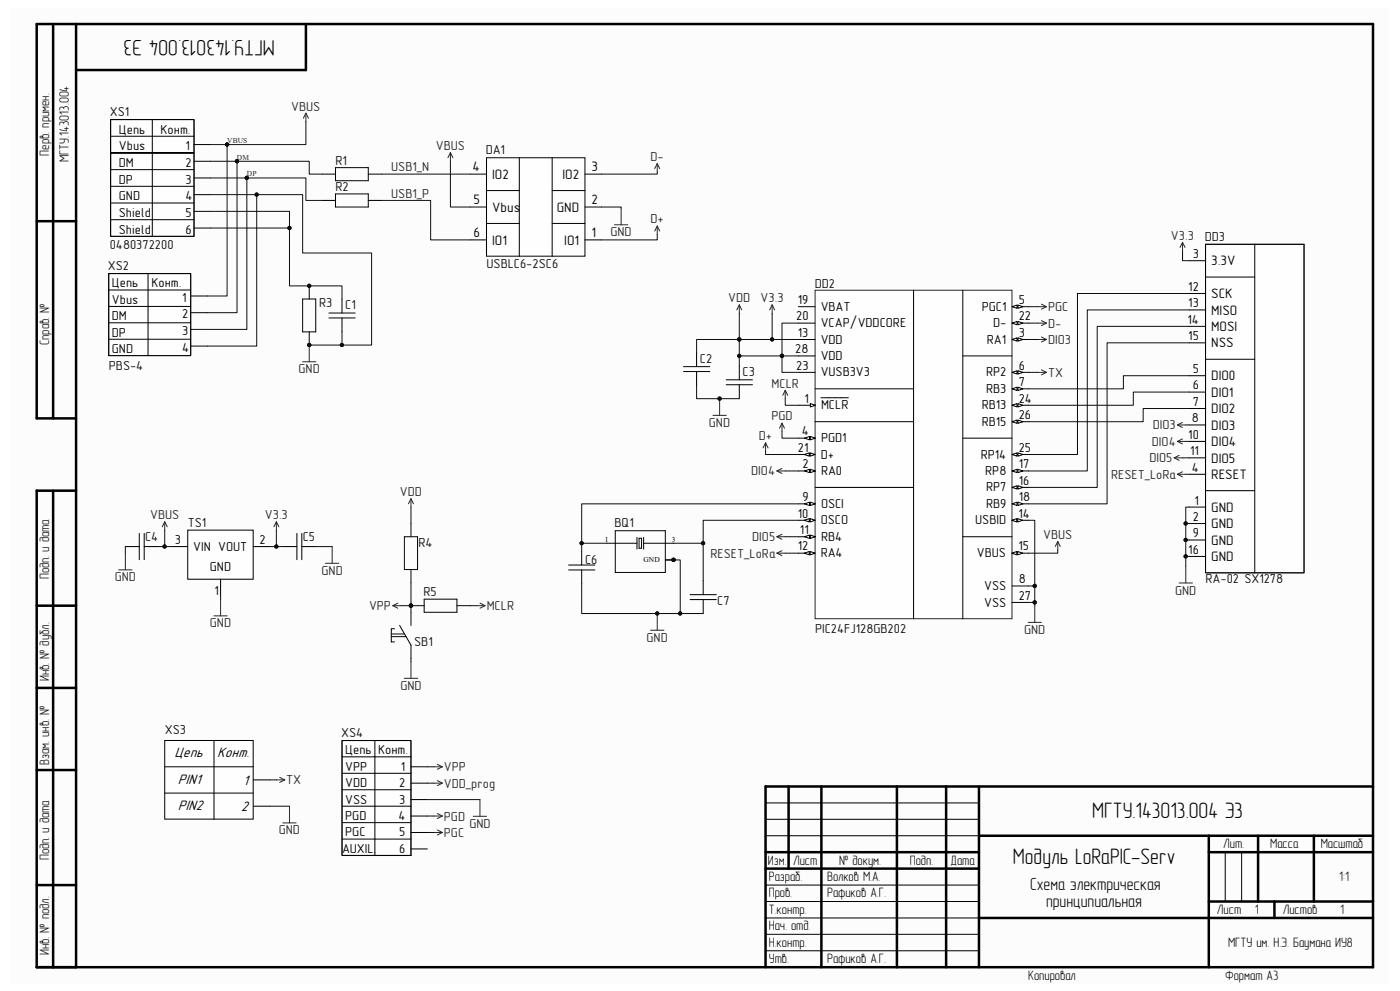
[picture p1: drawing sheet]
<svg xmlns="http://www.w3.org/2000/svg" width="420mm" height="297mm" viewBox="0 0 420 297" stroke-linecap="round" stroke-linejoin="round" font-family="sans-serif">
<path d="M3.1 2.3h413.7v292.5h-413.7z" fill="#fcfcfc"/>
<g fill="none" stroke="#000" stroke-width=".75">
<path d="M15.9 7.2v118.2M22.8 7.2v282.7M91.8 7.2v13.8h-69M11 66.3h11.8M22.8 125.4h-11.8v-118.2h400.9v282.7h-400.9v-142.8h11.8M15.9 147.1v142.8M11 181.5h11.8M11 206.2h11.8M11 230.8h11.8M236.6 235.7v24.6M246.4 235.7v54.2M269.1 235.7v54.2"/>
<path d="M283.8 235.7v54.2M293.7 235.7v54.2M411.9 235.7h-182.2v54.2M229.7 255.4h64M293.7 250.5h118.2M362.6 255.4h49.3M362.6 250.5v39.4M377.4 250.5v19.7M394.2 250.5v19.7M11 265.3h11.8M229.7 260.3h64M293.7 275.1h118.2"/>
<path d="M362.6 270.2h49.3M382.3 270.2v4.9"/>
</g>
<path d="M229.7 250.5h64M229.7 245.5h64M229.7 240.6h64M367.6 255.4v14.8M372.5 255.4v14.8M229.7 275.1h64M229.7 270.2h64M229.7 265.3h64M229.7 285h64M229.7 280h64" fill="none" stroke="#000" stroke-width=".3"/>
<path d="M361.7 73.3h29.5v98.4h-29.5z" fill="#fefefe"/>
<path d="M361.7 73.2h29.5v98.5h-29.5zM353.7 174.7h4M355.7 169.7v5" fill="none" stroke="#262626" stroke-width=".3"/>
<g fill="none" stroke="#000" stroke-width=".3">
<path d="M356.7 78.1h5M361.7 73.2h29.5v98.5h-29.5zM376.4 73.2v98.5M356.7 88h5M356.7 92.9h5M356.7 97.8h5M361.7 83h14.7M356.7 102.7h5M356.7 112.6h5M356.7 117.5h5M361.7 107.7h14.7M356.7 122.4h5"/>
<path d="M356.7 127.4h5M356.7 132.3h5M356.7 137.2h5M356.7 142.2h5M356.7 152h5M356.7 156.9h5M361.7 147.1h14.7M356.7 161.8h5M356.7 166.8h5"/>
</g>
<path d="M146 47.3h29.5v29.5h-29.5z" fill-rule="evenodd" fill="#fefefe" stroke="#000" stroke-width=".3"/>
<g fill="none" stroke="#000" stroke-width=".3">
<path d="M96.7 52.2h4M100.7 58.1h9.8v3.9h-9.8zM100.7 50.2h9.8v4h-9.8zM110.5 52.2h3.9M141 52.2h5M146 57.1h9.8M155.8 47.3v29.5M165.6 47.3v29.5M165.6 57.1h9.9M175.5 52.2h4.9M96.7 60.1h4M110.5 60.1h3.9"/>
<path d="M141 71.9h5M141 62h5M146 67h9.8M165.6 67h9.9M175.5 71.9h4.9M175.5 62h4.9M98.7 95.3h7.9M98.7 93.8h7.9M102.6 89.6v4.2M102.6 95.3v4.2"/>
</g>
<path d="M91.8 33.9l-.8 1.5M91.8 33.9l.7 1.5M91.8 33.9v2.5M135.1 45.8l-.7 1.5M135.1 45.8l.8 1.5M135.1 45.8v2.5M90.8 108.4h4M92.8 103.4v5" fill="none" stroke="#262626" stroke-width=".3"/>
<path d="M33.2 35.9h25v34.9h-25z" fill="#fefefe"/>
<g fill="none" stroke="#262626" stroke-width=".3">
<path d="M33.2 35.9h25v34.9h-25zM197.2 49v2.5M197.2 49l-.8 1.5M197.2 49l.7 1.5M184.3 67.4h4M186.3 62.4v5M197.2 67.7l-.8 1.5M197.2 67.7l.7 1.5M197.2 67.7v2.5M354.8 72.7l-.8 1.5M354.8 72.7l.7 1.5M354.8 72.7v2.5"/>
<path d="M221.8 91.4l-.8 1.5M221.8 91.4l.7 1.5M221.8 91.4v2.5M311.4 96.8h2.5M312.4 96.1l1.5 .7M313.9 96.8l-1.5 .8M215.9 119.5v5M235.6 117l-.8 1.5M235.6 117l.7 1.5M235.6 117v2.5M213.9 124.5h4M229.7 132.7l-.8 1.5"/>
<path d="M229.7 132.7l.7 1.5M229.7 132.7v2.5M49.4 156.4l-.7 1.5M49.4 156.4l.8 1.5M49.4 156.4v2.5M82.9 156.4l-.7 1.5M82.9 156.4l.8 1.5M82.9 156.4v2.5M35.6 170.8h4M37.6 165.8v5M66.2 179.6v5M97.6 168.8h4.1"/>
<path d="M99.7 163.8v5M317.3 162.3l-.7 1.5M317.3 162.3l.8 1.5M317.3 162.3v2.5M64.2 184.6h4M143 181.5h2.5M144 180.8l1.5 .7M145.5 181.5l-1.5 .8M195.2 188.9h4M197.2 183.9v5M308.4 186.5h4M310.4 181.5v5"/>
</g>
<g fill="none" stroke="#000" stroke-width=".3">
<path d="M33.2 35.8h25v35.1h-25zM45.7 35.8v35.1M33.2 45.8h25h-25v5h25M33.2 40.8h25M33.2 55.8h25M58.2 43.3h5M58.2 48.3h5M58.2 53.3h5M58.2 58.3h5M33.2 60.8h25M33.2 65.8h25M58.2 63.3h5"/>
<path d="M58.2 68.3h5M41.8 159.9v7.8M43.3 159.9v7.8M89.1 159.9v7.8M90.5 159.9v7.8M123.3 156.9v4M37.6 163.8h4.2M43.3 163.8h4.2M84.9 163.8h4.2M90.5 163.8h4.2M121.3 160.9h4v9.8h-4zM123.3 170.7v3.9"/>
<path d="M127.2 179.6h9.9v3.9h-9.9zM170.6 169.3h7.9M170.6 170.8h7.9M174.5 165.2v4.1M174.5 170.8v4.2M207 178.2h7.9M207 179.7h7.9M210.9 174v4.2M210.9 179.7v4.2M123.3 181.5h3.9M137.1 181.5h3.9"/>
</g>
<g fill="#0e0e0e" stroke="#0e0e0e" stroke-width=".3">
<circle cx="123.3" cy="181.5" r=".48"/>
<circle cx="215.9" cy="119.5" r=".48"/>
<circle cx="197.2" cy="183.9" r=".48"/>
</g>
<path d="M102.7 222h20.6v34.4h-20.6z" fill="#fefefe"/>
<g fill="none" stroke="#262626" stroke-width=".3">
<path d="M311.4 91.9h2.5M312.4 91.2l1.5 .7M313.9 91.9l-1.5 .8M234.6 126.8l-.8 1.5M234.6 126.8l.7 1.5M234.6 126.8v2.5M102.6 222h20.7v34.4h-20.7zM144 239.6v5M130.2 244.6h2.5M130.2 249.5h2.5M131.2 243.8l1.5 .8M131.2 248.8l1.5 .7"/>
<path d="M132.7 244.6l-1.5 .7M132.7 249.5l-1.5 .8M142 244.6h4"/>
</g>
<g fill="none" stroke="#000" stroke-width=".3">
<path d="M102.6 226.8h20.7M102.6 231.8h20.7M102.6 236.7h20.7M112.5 221.9h10.8v34.5h-10.8zM112.5 221.9h-9.9v34.5h9.9M123.3 234.7h4.9M123.3 229.8h4.9M123.3 239.6h4.9M102.6 241.6h20.7M102.6 246.5h20.7M102.6 251.5h20.7M123.3 244.6h4.9"/>
<path d="M123.3 254.4h4.9M123.3 249.5h4.9"/>
</g>
<path d="M49.4 221.9h26.6v23.6h-26.6z" fill-rule="evenodd" fill="#fefefe" stroke="#000" stroke-width=".3"/>
<path d="M49.4 237.7h26.6M49.4 229.8h26.6M64.2 221.9v23.6M76 233.7h4.9M76 241.6h4.9" fill="none" stroke="#000" stroke-width=".3"/>
<g fill="none" stroke="#262626" stroke-width=".3">
<path d="M311.4 111.6h2.5M311.4 101.7h2.5M312.4 110.9l1.5 .7M312.4 101l1.5 .7M313.9 111.6l-1.5 .8M313.9 101.7l-1.5 .8M352.2 137.2l1.5 .8M352.2 137.2h2.6M353.2 127.4l1.5 .7M353.2 127.4h2.5M353.2 132.3l1.5 .7M353.2 132.3h2.5"/>
<path d="M353.7 136.5l-1.5 .7M354.7 126.6l-1.5 .8M354.7 131.5l-1.5 .8M233.1 141.1l1.5 .8M233.1 141.1h2.5M234.6 140.4l-1.5 .7M353.2 142.2l1.5 .7M353.2 142.2h2.5M354.7 141.4l-1.5 .8M233.1 160.9l1.5 .7M233.1 160.9h2.5M233.1 165.8l1.5 .7"/>
<path d="M233.1 165.8h2.5M234.6 160.1l-1.5 .8M234.6 165l-1.5 .8M82.9 233.7h2.5M83.9 233l1.5 .7M85.4 233.7l-1.5 .8M130.2 229.8h2.5M130.2 234.7h2.5M131.2 229.1l1.5 .7M131.2 234l1.5 .7M132.7 229.8l-1.5 .8M132.7 234.7l-1.5 .8"/>
<path d="M84.8 246.6h4M86.8 241.6v5"/>
</g>
<path d="M244.5 87h59.1v98.4h-59.1z" fill-rule="evenodd" fill="#fefefe" stroke="#262626" stroke-width=".3"/>
<path d="M239.5 96.8h5M239.5 101.7h5M239.5 106.7h5M239.5 111.6h5M239.6 131.3h5" fill="none" stroke="#000" stroke-width=".3"/>
<path d="M243.1 130.8l1.5 .5-1.5 .5z" fill="#fcfcfc"/>
<path d="M243.1 130.8l1.5 .5-1.5 .5z" fill="none" stroke="#000" stroke-width=".3"/>
<path d="M241.3 131.3l1.5-.5v1z" fill="#fcfcfc"/>
<path d="M239.5 136.2h5M241.3 131.3l1.5-.5v1z" fill="none" stroke="#000" stroke-width=".3"/>
<path d="M243 135.7l1.5 .5-1.5 .5z" fill="#fcfcfc"/>
<path d="M243 135.7l1.5 .5-1.5 .5z" fill="none" stroke="#000" stroke-width=".3"/>
<path d="M241.3 136.2l1.5-.5v1z" fill="#fcfcfc"/>
<path d="M241.3 136.2l1.5-.5v1zM239.6 141.1h5" fill="none" stroke="#000" stroke-width=".3"/>
<path d="M243.1 140.6l1.5 .5-1.5 .5z" fill="#fcfcfc"/>
<path d="M243.1 140.6l1.5 .5-1.5 .5z" fill="none" stroke="#000" stroke-width=".3"/>
<path d="M241.3 141.1l1.5-.5v1z" fill="#fcfcfc"/>
<path d="M303.6 91.9h5M241.3 141.1l1.5-.5v1z" fill="none" stroke="#000" stroke-width=".3"/>
<path d="M303.6 91.9l1.5-.5v1z" fill="#fcfcfc"/>
<path d="M303.6 91.9l1.5-.5v1z" fill="none" stroke="#000" stroke-width=".3"/>
<path d="M305.4 91.4l1.5 .5-1.5 .5z" fill="#fcfcfc"/>
<path d="M303.6 96.8h5M305.4 91.4l1.5 .5-1.5 .5z" fill="none" stroke="#000" stroke-width=".3"/>
<path d="M303.6 96.8l1.5-.5v1z" fill="#fcfcfc"/>
<path d="M303.6 96.8l1.5-.5v1z" fill="none" stroke="#000" stroke-width=".3"/>
<path d="M305.4 96.3l1.5 .5-1.5 .5z" fill="#fcfcfc"/>
<path d="M305.4 96.3l1.5 .5-1.5 .5zM303.6 101.7h5" fill="none" stroke="#000" stroke-width=".3"/>
<path d="M303.6 101.7l1.5-.5v1z" fill="#fcfcfc"/>
<path d="M303.6 101.7l1.5-.5v1z" fill="none" stroke="#000" stroke-width=".3"/>
<path d="M305.4 101.2l1.5 .5-1.5 .5z" fill="#fcfcfc"/>
<path d="M303.6 111.6h5M305.4 101.2l1.5 .5-1.5 .5z" fill="none" stroke="#000" stroke-width=".3"/>
<path d="M303.6 111.6l1.5-.5v1z" fill="#fcfcfc"/>
<path d="M303.6 111.6l1.5-.5v1z" fill="none" stroke="#000" stroke-width=".3"/>
<path d="M305.4 111.1l1.5 .5-1.5 .5z" fill="#fcfcfc"/>
<path d="M303.6 116.5h5M305.4 111.1l1.5 .5-1.5 .5z" fill="none" stroke="#000" stroke-width=".3"/>
<path d="M303.6 116.5l1.5-.5v1z" fill="#fcfcfc"/>
<path d="M303.6 116.5l1.5-.5v1z" fill="none" stroke="#000" stroke-width=".3"/>
<path d="M305.4 116l1.5 .5-1.5 .5z" fill="#fcfcfc"/>
<path d="M305.4 116l1.5 .5-1.5 .5zM303.6 121.5h5" fill="none" stroke="#000" stroke-width=".3"/>
<path d="M303.6 121.5l1.5-.5v1z" fill="#fcfcfc"/>
<path d="M303.6 121.5l1.5-.5v1z" fill="none" stroke="#000" stroke-width=".3"/>
<path d="M305.4 121l1.5 .5-1.5 .5z" fill="#fcfcfc"/>
<path d="M303.6 126.4h5M305.4 121l1.5 .5-1.5 .5z" fill="none" stroke="#000" stroke-width=".3"/>
<path d="M303.6 126.4l1.5-.5v1z" fill="#fcfcfc"/>
<path d="M303.6 126.4l1.5-.5v1z" fill="none" stroke="#000" stroke-width=".3"/>
<path d="M305.4 125.9l1.5 .5-1.5 .5z" fill="#fcfcfc"/>
<path d="M239.6 121.5h5M305.4 125.9l1.5 .5-1.5 .5z" fill="none" stroke="#000" stroke-width=".3"/>
<path d="M243.1 121l1.5 .5-1.5 .5z" fill="#fcfcfc"/>
<path d="M246.3 119.2h8.2M243.1 121l1.5 .5-1.5 .5zM303.6 136.2h5" fill="none" stroke="#000" stroke-width=".3"/>
<path d="M303.6 136.2l1.5-.5v1z" fill="#fcfcfc"/>
<path d="M303.6 136.2l1.5-.5v1z" fill="none" stroke="#000" stroke-width=".3"/>
<path d="M305.4 135.7l1.5 .5-1.5 .5z" fill="#fcfcfc"/>
<path d="M305.4 135.7l1.5 .5-1.5 .5zM239.6 151h5" fill="none" stroke="#000" stroke-width=".3"/>
<path d="M243.1 150.5l1.5 .5-1.5 .5z" fill="#fcfcfc"/>
<path d="M243.1 150.5l1.5 .5-1.5 .5z" fill="none" stroke="#000" stroke-width=".3"/>
<path d="M241.3 151l1.5-.5v1z" fill="#fcfcfc"/>
<path d="M239.5 155.9h5M241.3 151l1.5-.5v1z" fill="none" stroke="#000" stroke-width=".3"/>
<path d="M243 155.4l1.5 .5-1.5 .5z" fill="#fcfcfc"/>
<path d="M243 155.4l1.5 .5-1.5 .5z" fill="none" stroke="#000" stroke-width=".3"/>
<path d="M241.3 155.9l1.5-.5v1z" fill="#fcfcfc"/>
<path d="M241.3 155.9l1.5-.5v1zM239.6 160.9h5" fill="none" stroke="#000" stroke-width=".3"/>
<path d="M243.1 160.4l1.5 .5-1.5 .5z" fill="#fcfcfc"/>
<path d="M243.1 160.4l1.5 .5-1.5 .5z" fill="none" stroke="#000" stroke-width=".3"/>
<path d="M241.3 160.9l1.5-.5v1z" fill="#fcfcfc"/>
<path d="M239.5 165.8h5M241.3 160.9l1.5-.5v1z" fill="none" stroke="#000" stroke-width=".3"/>
<path d="M243 165.3l1.5 .5-1.5 .5z" fill="#fcfcfc"/>
<path d="M243 165.3l1.5 .5-1.5 .5z" fill="none" stroke="#000" stroke-width=".3"/>
<path d="M241.3 165.8l1.5-.5v1z" fill="#fcfcfc"/>
<path d="M303.6 141.1h5M241.3 165.8l1.5-.5v1z" fill="none" stroke="#000" stroke-width=".3"/>
<path d="M303.6 141.1l1.5-.5v1z" fill="#fcfcfc"/>
<path d="M303.6 141.1l1.5-.5v1z" fill="none" stroke="#000" stroke-width=".3"/>
<path d="M305.4 140.6l1.5 .5-1.5 .5z" fill="#fcfcfc"/>
<path d="M303.6 146.1h5M305.4 140.6l1.5 .5-1.5 .5z" fill="none" stroke="#000" stroke-width=".3"/>
<path d="M303.6 146.1l1.5-.5v1z" fill="#fcfcfc"/>
<path d="M303.6 146.1l1.5-.5v1z" fill="none" stroke="#000" stroke-width=".3"/>
<path d="M305.4 145.6l1.5 .5-1.5 .5z" fill="#fcfcfc"/>
<path d="M303.6 151h5M305.4 145.6l1.5 .5-1.5 .5z" fill="none" stroke="#000" stroke-width=".3"/>
<path d="M303.6 151l1.5-.5v1z" fill="#fcfcfc"/>
<path d="M303.6 151l1.5-.5v1z" fill="none" stroke="#000" stroke-width=".3"/>
<path d="M305.4 150.5l1.5 .5-1.5 .5z" fill="#fcfcfc"/>
<path d="M303.5 155.9h5M305.4 150.5l1.5 .5-1.5 .5z" fill="none" stroke="#000" stroke-width=".3"/>
<path d="M303.5 155.9l1.5-.5v1z" fill="#fcfcfc"/>
<path d="M303.5 155.9l1.5-.5v1z" fill="none" stroke="#000" stroke-width=".3"/>
<path d="M305.3 155.4l1.5 .5-1.5 .5z" fill="#fcfcfc"/>
<path d="M239.5 91.9h5M305.3 155.4l1.5 .5-1.5 .5zM303.5 165.8h5" fill="none" stroke="#000" stroke-width=".3"/>
<path d="M303.5 165.8l1.5-.5v1z" fill="#fcfcfc"/>
<path d="M303.5 165.8l1.5-.5v1z" fill="none" stroke="#000" stroke-width=".3"/>
<path d="M305.3 165.3l1.5 .5-1.5 .5z" fill="#fcfcfc"/>
<g fill="none" stroke="#000" stroke-width=".3">
<path d="M274.1 87v98.5M288.8 87v98.5M205 109.9h7.9M205 111.4h7.9M209 105.7v4.2M209 111.4v4.2M217.9 113.8h7.8M217.9 115.3h7.8M221.8 109.6v4.2M221.8 115.3v4.2M244.5 116.5h29.6M288.8 106.7h14.8"/>
<path d="M244.5 126.4h29.6M288.8 131.3h14.8M244.5 146.1h29.6M288.8 160.9h14.8M303.6 175.6h5M305.3 165.3l1.5 .5-1.5 .5zM303.6 180.6h5"/>
</g>
<path d="M231.6 91.4l-.7 1.5M231.6 91.4l.8 1.5M231.6 91.4v2.5M123.3 149.5l-.8 1.5M123.3 149.5l.7 1.5M123.3 149.5v2.5M117.8 181.5l1.5 .8M117.8 181.5h2.5M119.3 180.8l-1.5 .7M123.3 198.3v5M121.3 203.3h4" fill="none" stroke="#262626" stroke-width=".3"/>
<path d="M56.3 158.9h19.7v14.7h-19.7z" fill-rule="evenodd" fill="#fefefe" stroke="#000" stroke-width=".3"/>
<g fill="none" stroke="#000" stroke-width=".3">
<path d="M90.8 89.6h3.9v9.9h-3.9zM92.8 85.7v3.9M92.8 99.5v3.9M184.6 159.1h15v12.5h-15zM51.4 163.8h4.9M66.2 173.6v5M75.9 163.8h5M182.1 162.8h9M191.1 161.1v3.5M191.7 161.3h.8v3h-.8zM193.1 162.8h9M193.1 161.1v3.5"/>
<path d="M199.6 167.8h2.5M117.4 190.8h4.4M117.4 190h3.9M118.4 188.4h-1v4h1M119.9 187.5l3.4 5.9v3.9M123.3 183.5v4"/>
</g>
<g fill="#0e0e0e" stroke="#0e0e0e" stroke-width=".3">
<circle cx="202.1" cy="167.8" r=".48"/>
<circle cx="92.8" cy="103.4" r=".48"/>
</g>
<path d="M32.7 82h24.5v24.6h-24.5z" fill="#fefefe"/>
<path d="M32.6 82h24.6v24.6h-24.6z" fill="none" stroke="#262626" stroke-width=".3"/>
<path d="M32.6 82h24.6v24.6h-24.6zM32.6 86.9h24.6M32.6 96.7h24.6M32.6 91.8h24.6M44.4 82v24.6M57.2 88.7h5M57.2 93.7h5M57.2 98.7h5M32.6 101.7h24.6M57.2 103.7h5" fill="none" stroke="#000" stroke-width=".3"/>
<g fill="none" stroke="#0e0e0e" stroke-width=".3">
<path d="M91.8 36.4v6.9h-28.6M63.2 53.3h10.9M63.2 58.3h27.6v17.5h20.7v27.6h-8.9M63.2 48.3h29.6v3.9h3.9M68.1 43.3v45.4h-5.9M71.1 48.3v45.4h-8.9M77 58.3v45.4h-14.8M114.4 52.2h26.6M135.1 48.3v13.7h5.9M197.2 51.5v.7h-16.8M63.2 68.3h23.6v17.4h15.8v3.9M63.2 63.3h23.6v5"/>
<path d="M96.7 60.1h-4.9v-6.8h-17.7v45.4h-11.9M114.4 60.1h14.8v11.8h11.8M180.4 62h5.9v.4M197.2 70.2v1.7h-16.8M354.8 75.2v2.9h1.9M102.6 99.5v3.9h-9.8M221.8 93.9v12.8M231.6 93.9v7.8M239.5 96.8h-4.9v14.8h4.9M308.6 96.8h2.8M308.6 91.9h2.8M356.7 88h-33.5v48.2h-14.6"/>
<path d="M356.7 92.9h-30.5v48.2h-17.6M356.7 97.8h-27.5v48.3h-20.6M209 115.6v3.9h12.8M235.6 119.5v2h4M239.5 106.7h-17.7v2.9M239.5 101.7h-30.5v4M308.6 101.7h2.8M308.6 111.6h2.8M356.7 102.7h-24.6v48.3h-23.5M356.7 112.6h-19.7v3.9h-28.4M356.7 117.5h-16.7v4h-31.4M229.7 135.2v1h9.8"/>
<path d="M234.6 129.3v2h5M354.8 137.2h1.9M355.7 127.4h1M355.7 132.3h1M356.7 122.4h-13.8v4h-34.3M49.4 158.9v4.9M82.9 158.9v4.9h-2M123.3 152v4.9M235.6 141.1h4M239.5 155.9h-28.6v18.1M239.6 151h-65.1v11.8M308.5 155.9h1.9v19.7"/>
<path d="M355.7 142.2h1M355.7 156.9v4.9h1M356.7 152h-1v4.9h1M37.6 163.8v2M47.5 163.8h3.9M66.2 178.6v1M82.9 163.8h2M94.7 163.8h5M123.3 174.6v6.9M174.5 175v8.9h36.4M182.1 162.8h-7.6v2.4M202.1 167.8h2v16.1"/>
<path d="M202.1 162.8h8.8M235.6 160.9h4M235.6 165.8h3.9M308.6 175.6h1.8v5M317.3 164.8v1h-8.8M355.7 161.8v5h1M355.7 166.8v2.9M120.3 181.5h3M123.3 197.3v1M123.3 181.5v2M141 181.5h2M308.6 180.6h1.8v.9"/>
<path d="M80.9 233.7h2M128.2 239.6h15.8M128.2 229.8h2M128.2 234.7h2M80.9 241.6h5.9M128.2 244.6h2M128.2 249.5h2"/>
</g>
<g fill="#0e0e0e" stroke="#0e0e0e" stroke-width=".3">
<circle cx="92.8" cy="103.4" r=".48"/>
<circle cx="102.6" cy="103.4" r=".48"/>
<circle cx="77" cy="58.3" r=".48"/>
<circle cx="86.8" cy="68.3" r=".48"/>
<circle cx="92.8" cy="85.7" r=".48"/>
<circle cx="71.1" cy="48.3" r=".48"/>
<circle cx="49.4" cy="163.8" r=".48"/>
<circle cx="221.8" cy="106.7" r=".48"/>
<circle cx="221.8" cy="101.7" r=".48"/>
<circle cx="310.4" cy="175.6" r=".48"/>
<circle cx="310.4" cy="180.5" r=".48"/>
<circle cx="234.6" cy="106.7" r=".48"/>
<circle cx="355.7" cy="166.7" r=".48"/>
<circle cx="355.7" cy="161.8" r=".48"/>
<circle cx="355.7" cy="156.9" r=".48"/>
<circle cx="231.6" cy="101.7" r=".48"/>
<circle cx="123.3" cy="181.5" r=".48"/>
<circle cx="215.9" cy="119.5" r=".48"/>
<circle cx="68.1" cy="43.3" r=".48"/>
<circle cx="82.9" cy="163.8" r=".48"/>
<circle cx="210.9" cy="162.8" r=".48"/>
<circle cx="174.5" cy="162.8" r=".48"/>
<circle cx="197.2" cy="183.9" r=".48"/>
<circle cx="204" cy="183.9" r=".48"/>
<circle cx="202.1" cy="167.8" r=".48"/>
<circle cx="74" cy="53.3" r=".48"/>
</g>
<g font-size="6.7">
<text x="82.4" y="12.1" transform="rotate(-180 82.4 12.1)">МГТУ.143013.004 Э3</text>
<text x="327.7" y="245.2">МГТУ.143013.004 Э3</text>
<text x="303.9" y="258.9">Модуль LoRaPIC-Serv</text>
</g>
<g font-size="5.2">
<text x="309" y="266.9">Схема электрическая</text>
<text x="313.8" y="271.8">принципиальная</text>
</g>
<g font-size="4.3">
<text x="52.4" y="227">Цепь</text>
<text x="65.2" y="227">Конт.</text>
<text x="53.4" y="234.9">PIN1</text>
<text x="72.9" y="235.2">1</text>
<text x="53.4" y="242.7">PIN2</text>
<text x="72.3" y="243">2</text>
</g>
<g font-size="4.1">
<text x="14.7" y="46.6" transform="rotate(-90 14.7 46.6)">Перв. примен.</text>
<text x="20.6" y="48.6" transform="rotate(-90 20.6 48.6)">МГТУ.143013.004</text>
<text x="141.7" y="51.4">4</text>
<text x="147.6" y="53.6">IO2</text>
<text x="168.7" y="53.6">IO2</text>
<text x="177.5" y="51.4">3</text>
<text x="142" y="61.2">5</text>
<text x="147.6" y="63.5">Vbus</text>
<text x="167" y="63.5">GND</text>
<text x="177.5" y="61.2">2</text>
<text x="142" y="71">6</text>
<text x="177.5" y="71">1</text>
<text x="147.6" y="73.3">IO1</text>
<text x="169.3" y="73.3">IO1</text>
<text x="363.3" y="79.5">3.3V</text>
<text x="363.3" y="89.4">SCK</text>
<text x="363.3" y="94.3">MISO</text>
<text x="363.3" y="99.2">MOSI</text>
<text x="14.7" y="103.5" transform="rotate(-90 14.7 103.5)">Справ. №</text>
<text x="363.3" y="104.1">NSS</text>
<text x="363.3" y="114">DIO0</text>
<text x="363.3" y="118.9">DIO1</text>
<text x="363.3" y="123.9">DIO2</text>
<text x="363.3" y="128.8">DIO3</text>
<text x="363.3" y="133.7">DIO4</text>
<text x="363.3" y="138.6">DIO5</text>
<text x="363.3" y="143.6">RESET</text>
<text x="363.3" y="153.4">GND</text>
<text x="363.3" y="158.3">GND</text>
<text x="363.3" y="163.2">GND</text>
<text x="14.7" y="173.6" transform="rotate(-90 14.7 173.6)">Подп. и дата</text>
<text x="363.3" y="168.2">GND</text>
<text x="14.7" y="204.2" transform="rotate(-90 14.7 204.2)">Инв. № дубл.</text>
<text x="14.7" y="229.3" transform="rotate(-90 14.7 229.3)">Взам. инв. №</text>
<text x="14.7" y="257.9" transform="rotate(-90 14.7 257.9)">Подп. и дата</text>
<text x="366.9" y="254.2">Лит.</text>
<text x="381" y="254.2">Масса</text>
<text x="396.2" y="254.2">Масштаб</text>
<text x="230.4" y="259.1">Изм.</text>
<text x="237.9" y="259.1">Лист</text>
<text x="251.8" y="259.1">№ докум.</text>
<text x="273" y="259.1">Подп.</text>
<text x="285.1" y="259.1">Дата</text>
<text x="230.6" y="268.9">Пров.</text>
<text x="230.6" y="264">Разраб.</text>
<text x="248.1" y="268.9">Рафиков А.Г.</text>
<text x="248.1" y="264">Волков М.А.</text>
<text x="401.8" y="264">1:1</text>
<text x="230.6" y="273.9">Т.контр.</text>
<text x="365.1" y="273.9">Лист</text>
<text x="376.4" y="273.9">1</text>
<text x="384.8" y="273.9">Листов</text>
<text x="402.1" y="273.9">1</text>
<text x="230.6" y="278.8">Нач. отд.</text>
<text x="14.7" y="286.3" transform="rotate(-90 14.7 286.3)">Инв. № подл.</text>
<text x="230.6" y="283.7">Н.контр.</text>
<text x="368.4" y="283.7">МГТУ им. Н.Э. Баумана ИУ8</text>
<text x="230.6" y="288.7">Утв.</text>
<text x="248.1" y="288.7">Рафиков А.Г.</text>
<text x="308.4" y="293.6">Копировал</text>
<text x="367.5" y="293.6">Формат А3</text>
</g>
<g font-size="3.9" fill="#0e0e0e">
<text x="32.9" y="34.8">XS1</text>
<text x="145.7" y="46.2">DA1</text>
<text x="100.6" y="49.4">R1</text>
<text x="100.6" y="57.3">R2</text>
<text x="32.9" y="74.5">0480372200</text>
<text x="361.4" y="72.1">DD3</text>
<text x="32.3" y="80.9">XS2</text>
<text x="146" y="80.3">USBLC6-2SC6</text>
<text x="244.4" y="86.2">DD2</text>
<text x="95.7" y="92.1">R3</text>
<text x="103.6" y="92.8">C1</text>
<text x="32.7" y="110.8">PBS-4</text>
<text x="210" y="108.8">C2</text>
<text x="222.8" y="112.8">C3</text>
<text x="56.3" y="158.1">TS1</text>
<text x="184.4" y="158.1">BQ1</text>
<text x="43.5" y="162">C4</text>
<text x="90.8" y="162">C5</text>
<text x="125.5" y="164">R4</text>
<text x="175.5" y="168.9">C6</text>
<text x="127" y="178.5">R5</text>
<text x="361.7" y="174.8">RA-02 SX1278</text>
<text x="215.1" y="181.4">C7</text>
<text x="244.5" y="189.6">PIC24FJ128GB202</text>
<text x="124.3" y="193.5">SB1</text>
<text x="49.4" y="220.1">XS3</text>
<text x="102.4" y="220.9">XS4</text>
</g>
<g font-size="3.9" fill="#262626">
<text x="87.4" y="33.1">VBUS</text>
<text x="130.7" y="45">VBUS</text>
<text x="117.4" y="51.4">USB1_N</text>
<text x="195.2" y="48.2">D-</text>
<text x="117.4" y="59.3">USB1_P</text>
<text x="183.1" y="70.8">GND</text>
<text x="195.2" y="66.9">D+</text>
<text x="351.3" y="71.9">V3.3</text>
<text x="218.5" y="90.6">VDD</text>
<text x="228.2" y="90.6">V3.3</text>
<text x="314.4" y="93.2">PGC</text>
<text x="314.4" y="98.2">D-</text>
<text x="314.4" y="103.1">DIO3</text>
<text x="89.6" y="111.9">GND</text>
<text x="314.4" y="112.9">TX</text>
<text x="231.5" y="116.2">MCLR</text>
<text x="212.7" y="127.9">GND</text>
<text x="227.7" y="132">D+</text>
<text x="231.4" y="126">PGD</text>
<text x="345.8" y="128.7">DIO3</text>
<text x="345.6" y="133.6">DIO4</text>
<text x="225.4" y="142.5">DIO4</text>
<text x="333.3" y="143.5">RESET_LoRa</text>
<text x="344.8" y="138.6">DIO5</text>
<text x="120" y="148.7">VDD</text>
<text x="45" y="155.6">VBUS</text>
<text x="79.5" y="155.6">V3.3</text>
<text x="312.9" y="161.5">VBUS</text>
<text x="213.2" y="167.1">RESET_LoRa</text>
<text x="225.7" y="162.2">DIO5</text>
<text x="96.5" y="172.3">GND</text>
<text x="34.4" y="174.2">GND</text>
<text x="352.6" y="178.2">GND</text>
<text x="110.7" y="182.9">VPP</text>
<text x="146" y="182.9">MCLR</text>
<text x="63" y="188">GND</text>
<text x="307.3" y="190">GND</text>
<text x="194" y="192.4">GND</text>
<text x="120.1" y="206.8">GND</text>
<text x="133.2" y="231.1">VPP</text>
<text x="85.9" y="235.1">TX</text>
<text x="133.2" y="236.1">VDD_prog</text>
<text x="133.2" y="245.9">PGD</text>
<text x="83.7" y="250.1">GND</text>
<text x="133.2" y="250.8">PGC</text>
<text x="140.8" y="248.1">GND</text>
</g>
<g font-size="3.9">
<text x="35.7" y="40">Цепь</text>
<text x="48.2" y="40">Конт.</text>
<text x="35.7" y="45">Vbus</text>
<text x="55.7" y="45">1</text>
<text x="35.7" y="50">DM</text>
<text x="55.7" y="50">2</text>
<text x="35.7" y="55">DP</text>
<text x="55.7" y="55">3</text>
<text x="35.7" y="60">GND</text>
<text x="35.7" y="65.1">Shield</text>
<text x="55.7" y="60">4</text>
<text x="55.7" y="65.1">5</text>
<text x="35.7" y="70.1">Shield</text>
<text x="55.7" y="70.1">6</text>
<text x="357.8" y="77.3">3</text>
<text x="33.6" y="86.1">Цепь</text>
<text x="45.4" y="86.1">Конт.</text>
<text x="356.5" y="87.2">12</text>
<text x="33.6" y="91">Vbus</text>
<text x="33.6" y="96">DM</text>
<text x="54.7" y="90.4">1</text>
<text x="54.7" y="95.4">2</text>
<text x="239.4" y="91.1">19</text>
<text x="246.2" y="93.1">VBAT</text>
<text x="294.5" y="93.1">PGC1</text>
<text x="305.6" y="91.1">5</text>
<text x="356.5" y="92.1">13</text>
<text x="33.6" y="100.9">DP</text>
<text x="54.7" y="100.4">3</text>
<text x="238.8" y="96.1">20</text>
<text x="239.4" y="101">13</text>
<text x="246.2" y="98">VCAP/VDDCORE</text>
<text x="297.9" y="98">D-</text>
<text x="305.6" y="96.1">22</text>
<text x="305.6" y="101">3</text>
<text x="356.2" y="97">14</text>
<text x="356.5" y="101.9">15</text>
<text x="33.6" y="105.8">GND</text>
<text x="54.7" y="105.5">4</text>
<text x="238.5" y="105.9">28</text>
<text x="246.2" y="103">VDD</text>
<text x="246.2" y="107.9">VDD</text>
<text x="296.1" y="103">RA1</text>
<text x="238.8" y="110.8">23</text>
<text x="246.2" y="112.8">VUSB3V3</text>
<text x="295.8" y="112.8">RP2</text>
<text x="305.6" y="110.8">6</text>
<text x="357.8" y="111.8">5</text>
<text x="295.8" y="117.7">RB3</text>
<text x="305.6" y="115.7">7</text>
<text x="357.8" y="116.7">6</text>
<text x="241.3" y="120.7">1</text>
<text x="246.3" y="122.7">MCLR</text>
<text x="294.5" y="122.7">RB13</text>
<text x="305.6" y="120.7">24</text>
<text x="305.6" y="125.6">26</text>
<text x="357.8" y="121.7">7</text>
<text x="240.5" y="130.5">4</text>
<text x="294.5" y="127.6">RB15</text>
<text x="356.5" y="131.5">10</text>
<text x="357.5" y="126.6">8</text>
<text x="239.4" y="135.4">21</text>
<text x="246.2" y="137.5">D+</text>
<text x="246.3" y="132.5">PGD1</text>
<text x="294.2" y="137.5">RP14</text>
<text x="305.6" y="135.4">25</text>
<text x="357" y="136.4">11</text>
<text x="240.7" y="140.4">2</text>
<text x="246.3" y="142.4">RA0</text>
<text x="295.6" y="142.4">RP8</text>
<text x="305.6" y="140.4">17</text>
<text x="357.5" y="141.4">4</text>
<text x="295.8" y="147.3">RP7</text>
<text x="305.6" y="145.3">16</text>
<text x="239.4" y="155.2">10</text>
<text x="240.7" y="150.2">9</text>
<text x="246.3" y="152.2">OSCI</text>
<text x="295.8" y="152.2">RB9</text>
<text x="305.5" y="155.2">14</text>
<text x="305.6" y="150.2">18</text>
<text x="358.4" y="151.2">1</text>
<text x="240" y="160.1">11</text>
<text x="246.2" y="157.1">OSCO</text>
<text x="292.6" y="157.1">USBID</text>
<text x="357.8" y="156.1">2</text>
<text x="357.8" y="161">9</text>
<text x="52.5" y="163">3</text>
<text x="58" y="165">VIN VOUT</text>
<text x="77.9" y="163">2</text>
<text x="239.4" y="165">12</text>
<text x="246.2" y="167">RA4</text>
<text x="246.3" y="162.1">RB4</text>
<text x="293.1" y="167">VBUS</text>
<text x="305.5" y="165">15</text>
<text x="356.5" y="166">16</text>
<text x="63" y="171">GND</text>
<text x="64.3" y="178.3">1</text>
<text x="295.3" y="176.8">VSS</text>
<text x="305.6" y="174.8">8</text>
<text x="305.6" y="179.7">27</text>
<text x="295.3" y="181.8">VSS</text>
<text x="103.6" y="226.1">Цепь</text>
<text x="113.5" y="226.1">Конт.</text>
<text x="103.6" y="231">VPP</text>
<text x="120.3" y="231">1</text>
<text x="103.6" y="235.9">VDD</text>
<text x="119.8" y="235.9">2</text>
<text x="103.6" y="240.8">VSS</text>
<text x="103.6" y="245.7">PGD</text>
<text x="119.5" y="245.8">4</text>
<text x="119.8" y="240.9">3</text>
<text x="103.6" y="250.7">PGC</text>
<text x="119.8" y="250.7">5</text>
<text x="102.6" y="255.6">AUXIL.</text>
<text x="119.8" y="255.7">6</text>
</g>
<g font-size="2.2" fill="#262626">
<text x="68.2" y="42.8">VBUS</text>
<text x="71.1" y="47.8">DM</text>
<text x="74" y="52.8">DP</text>
</g>
<g font-size="2.2">
<text x="181.5" y="162.3">1</text>
<text x="201.5" y="162.3">3</text>
<text x="193" y="168.6">GND</text>
</g>
</svg>
